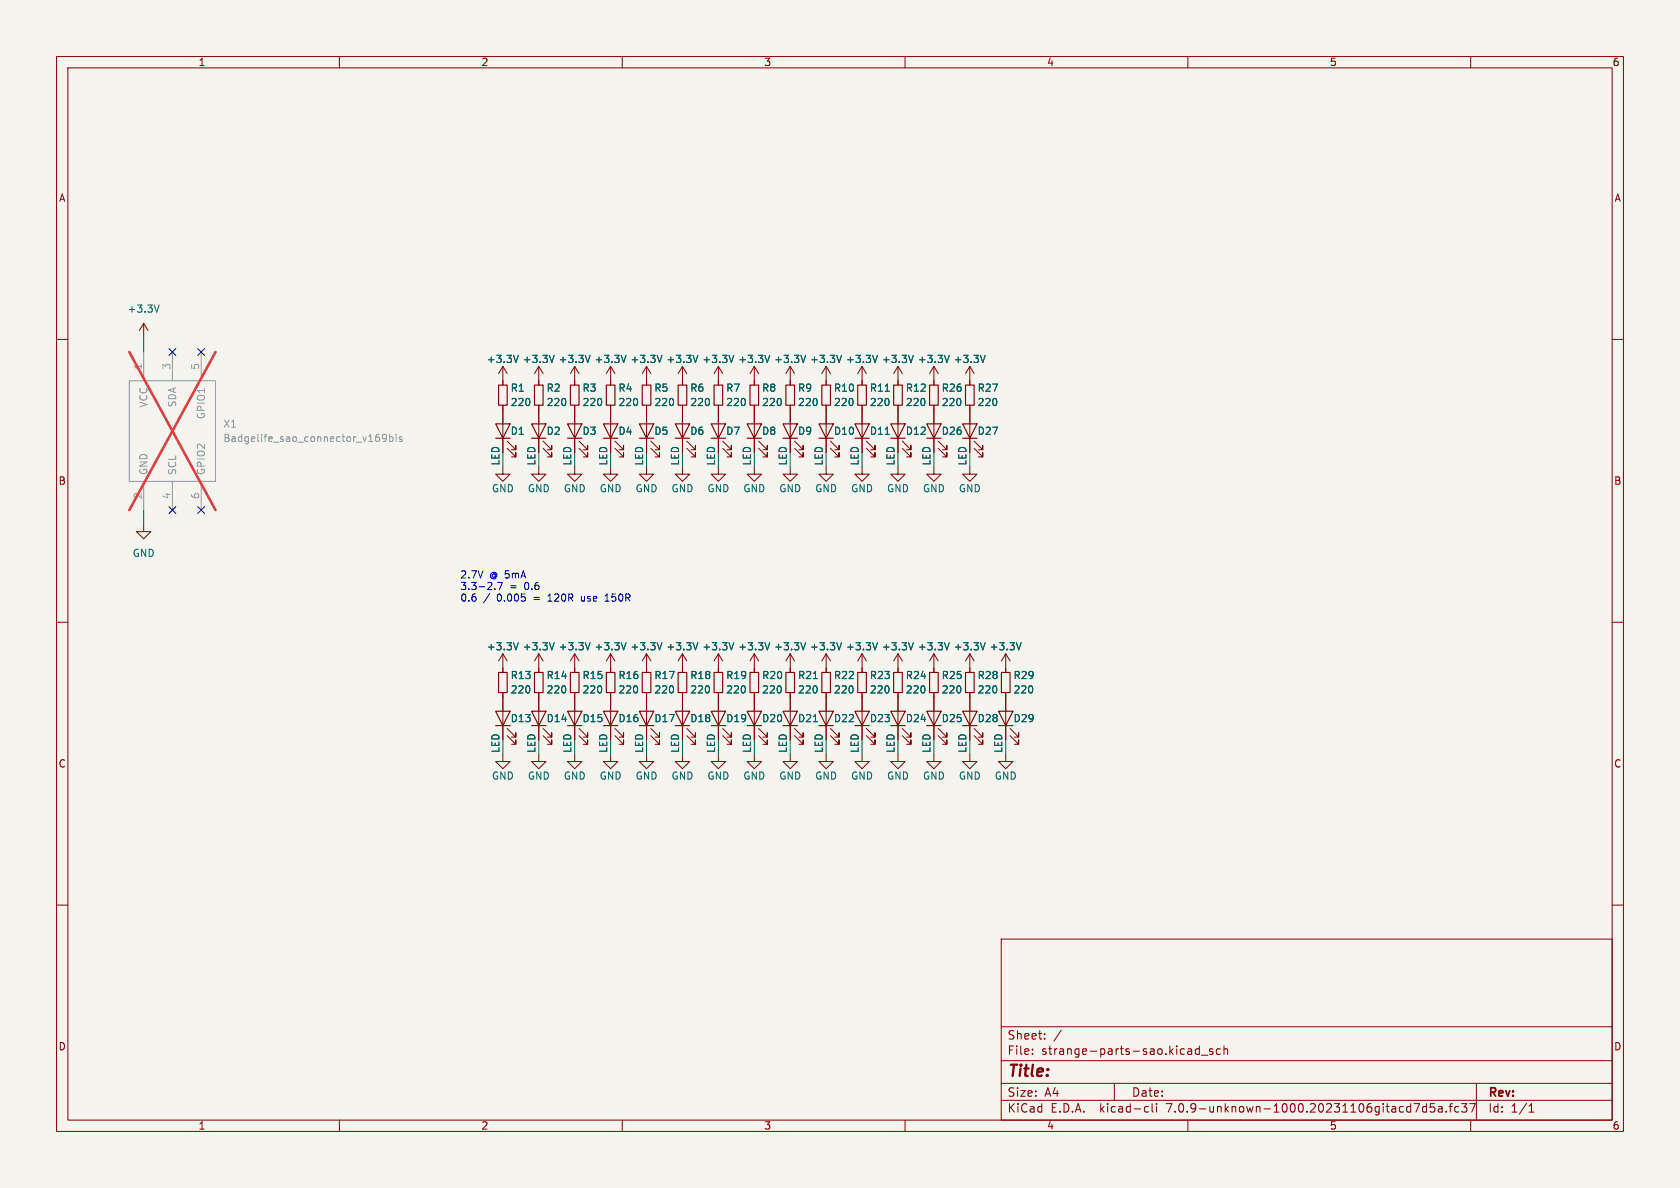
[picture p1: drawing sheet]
<svg xmlns="http://www.w3.org/2000/svg" width="297mm" height="210mm" viewBox="0 0 297 210" stroke-linecap="round" stroke-linejoin="round" font-family="sans-serif">
<path d="M0 0h297v210h-297z" fill="#f5f4ef" stroke="#f5f4ef" stroke-width=".18"/>
<g fill="none" stroke="#840000" stroke-width=".18">
<path d="M10 10h277v190h-277zM12 12h273v186h-273zM60 10v2M110 10v2M160 10v2M210 10v2M260 10v2M10 60h2M25.4 57.2l-.8 1.2M25.4 57.2v2.5M25.4 57.2l.8 1.2M285 60h2"/>
<path d="M88.9 64.8v3.3M88.9 71.6v8.4M88.9 64.8l-.8 1.2M88.9 64.8l.8 1.2M89.7 79.2l1.5 1.6v-.8v.8h-.8M89.7 78l1.5 1.5v-.8v.8h-.8M95.2 64.8v3.3M95.2 71.6v8.4M95.2 64.8l-.7 1.2M95.2 64.8l.8 1.2M96 79.2l1.5 1.6v-.8v.8h-.7M96 78l1.5 1.5v-.8v.8h-.7"/>
<path d="M101.6 64.8v3.3M101.6 71.6v8.4M101.6 64.8l-.8 1.2M101.6 64.8l.8 1.2M102.4 79.2l1.5 1.6v-.8v.8h-.8M102.4 78l1.5 1.5v-.8v.8h-.8M107.9 64.8v3.3M107.9 71.6v8.4M107.9 64.8l-.7 1.2M107.9 64.8l.8 1.2M108.7 79.2l1.5 1.6v-.8v.8h-.7M108.7 78l1.5 1.5v-.8v.8h-.7"/>
<path d="M114.3 64.8v3.3M114.3 71.6v8.4M114.3 64.8l-.8 1.2M114.3 64.8l.8 1.2M115.1 79.2l1.5 1.6v-.8v.8h-.8M115.1 78l1.5 1.5v-.8v.8h-.8M120.6 64.8v3.3M120.6 71.6v8.4M120.6 64.8l-.7 1.2M120.6 64.8l.8 1.2M121.4 79.2l1.5 1.6v-.8v.8h-.7M121.4 78l1.5 1.5v-.8v.8h-.7"/>
<path d="M127 64.8v3.3M127 71.6v8.4M127 64.8l-.8 1.2M127 64.8l.8 1.2M127.8 79.2l1.5 1.6v-.8v.8h-.8M127.8 78l1.5 1.5v-.8v.8h-.8M133.3 64.8v3.3M133.3 71.6v8.4M133.3 64.8l-.7 1.2M133.3 64.8l.8 1.2M134.1 79.2l1.5 1.6v-.8v.8h-.7M134.1 78l1.5 1.5v-.8v.8h-.7"/>
<path d="M139.7 64.8v3.3M139.7 71.6v8.4M139.7 64.8l-.8 1.2M139.7 64.8l.8 1.2M140.5 79.2l1.5 1.6v-.8v.8h-.8M140.5 78l1.5 1.5v-.8v.8h-.8M146 64.8v3.3M146 71.6v8.4M146 64.8l-.7 1.2M146 64.8l.8 1.2M146.8 79.2l1.5 1.6v-.8v.8h-.7M146.8 78l1.5 1.5v-.8v.8h-.7"/>
<path d="M152.4 64.8v3.3M152.4 71.6v8.4M152.4 64.8l-.8 1.2M152.4 64.8l.8 1.2M153.2 79.2l1.5 1.6v-.8v.8h-.8M153.2 78l1.5 1.5v-.8v.8h-.8M158.7 64.8v3.3M158.7 71.6v8.4M158.7 64.8l-.7 1.2M158.7 64.8l.8 1.2M159.5 79.2l1.5 1.6v-.8v.8h-.7M159.5 78l1.5 1.5v-.8v.8h-.7"/>
<path d="M165.1 64.8v3.3M165.1 71.6v8.4M165.1 64.8l-.8 1.2M165.1 64.8l.8 1.2M165.9 79.2l1.5 1.6v-.8v.8h-.8M165.9 78l1.5 1.5v-.8v.8h-.8M171.4 64.8v3.3M171.4 71.6v8.4M171.4 64.8l-.7 1.2M171.4 64.8l.8 1.2M172.2 79.2l1.5 1.6v-.8v.8h-.7M172.2 78l1.5 1.5v-.8v.8h-.7"/>
<path d="M25.4 92.7v1.3h1.3l-1.3 1.3-1.3-1.3h1.3M88.9 82.6v1.2h1.3l-1.3 1.3-1.3-1.3h1.3M95.2 82.6v1.2h1.3l-1.3 1.3-1.2-1.3h1.2M101.6 82.6v1.2h1.3l-1.3 1.3-1.3-1.3h1.3M107.9 82.6v1.2h1.3l-1.3 1.3-1.2-1.3h1.2M114.3 82.6v1.2h1.3l-1.3 1.3-1.3-1.3h1.3M120.6 82.6v1.2h1.3l-1.3 1.3-1.2-1.3h1.2M127 82.6v1.2h1.3l-1.3 1.3-1.3-1.3h1.3M133.3 82.6v1.2h1.3l-1.3 1.3-1.2-1.3h1.2M139.7 82.6v1.2h1.3l-1.3 1.3-1.3-1.3h1.3M146 82.6v1.2h1.3l-1.3 1.3-1.2-1.3h1.2M152.4 82.6v1.2h1.3l-1.3 1.3-1.3-1.3h1.3"/>
<path d="M158.7 82.6v1.2h1.3l-1.3 1.3-1.2-1.3h1.2M165.1 82.6v1.2h1.3l-1.3 1.3-1.3-1.3h1.3M171.4 82.6v1.2h1.3l-1.3 1.3-1.2-1.3h1.2M10 110h2M88.9 115.6v3.3M88.9 115.6l-.8 1.2M88.9 115.6l.8 1.2M95.2 115.6v3.3M95.2 115.6l-.7 1.2M95.2 115.6l.8 1.2M101.6 115.6v3.3M101.6 115.6l-.8 1.2"/>
<path d="M101.6 115.6l.8 1.2M107.9 115.6l-.7 1.2M107.9 115.6v3.3M107.9 115.6l.8 1.2M114.3 115.6l-.8 1.2M114.3 115.6v3.3M114.3 115.6l.8 1.2M120.6 115.6v3.3M120.6 115.6l-.7 1.2M120.6 115.6l.8 1.2M127 115.6v3.3M127 115.6l-.8 1.2"/>
<path d="M127 115.6l.8 1.2M133.3 115.6v3.3M133.3 115.6l-.7 1.2M133.3 115.6l.8 1.2M139.7 115.6v3.3M139.7 115.6l-.8 1.2M139.7 115.6l.8 1.2M146 115.6v3.3M146 115.6l-.7 1.2M146 115.6l.8 1.2M152.4 115.6l-.8 1.2M152.4 115.6v3.3"/>
<path d="M152.4 115.6l.8 1.2M158.7 115.6v3.3M158.7 115.6l-.7 1.2M158.7 115.6l.8 1.2M165.1 115.6l-.8 1.2M165.1 115.6v3.3M165.1 115.6l.8 1.2M171.4 115.6v3.3M171.4 115.6l-.7 1.2M171.4 115.6l.8 1.2M177.8 115.6l-.8 1.2M177.8 115.6v3.3"/>
<path d="M177.8 115.6l.8 1.2M285 110h2M88.9 133.4v1.2h1.3l-1.3 1.3-1.3-1.3h1.3M88.9 122.4v8.4M89.7 130l1.5 1.6v-.8v.8h-.8M89.7 128.8l1.5 1.5v-.8v.8h-.8M95.2 133.4v1.2h1.3l-1.3 1.3-1.2-1.3h1.2M95.2 122.4v8.4M96 130l1.5 1.6v-.8v.8h-.7M96 128.8l1.5 1.5v-.8v.8h-.7M101.6 133.4v1.2h1.3l-1.3 1.3-1.3-1.3h1.3M101.6 122.4v8.4"/>
<path d="M102.4 130l1.5 1.6v-.8v.8h-.8M102.4 128.8l1.5 1.5v-.8v.8h-.8M107.9 133.4v1.2h1.3l-1.3 1.3-1.2-1.3h1.2M107.9 122.4v8.4M108.7 130l1.5 1.6v-.8v.8h-.7M108.7 128.8l1.5 1.5v-.8v.8h-.7M114.3 133.4v1.2h1.3l-1.3 1.3-1.3-1.3h1.3M114.3 122.4v8.4M115.1 130l1.5 1.6v-.8v.8h-.8M115.1 128.8l1.5 1.5v-.8v.8h-.8M120.6 133.4v1.2h1.3l-1.3 1.3-1.2-1.3h1.2M120.6 122.4v8.4"/>
<path d="M121.4 130l1.5 1.6v-.8v.8h-.7M121.4 128.8l1.5 1.5v-.8v.8h-.7M127 133.4v1.2h1.3l-1.3 1.3-1.3-1.3h1.3M127 122.4v8.4M127.8 130l1.5 1.6v-.8v.8h-.8M127.8 128.8l1.5 1.5v-.8v.8h-.8M133.3 133.4v1.2h1.3l-1.3 1.3-1.2-1.3h1.2M133.3 122.4v8.4M134.1 130l1.5 1.6v-.8v.8h-.7M134.1 128.8l1.5 1.5v-.8v.8h-.7M139.7 133.4v1.2h1.3l-1.3 1.3-1.3-1.3h1.3M139.7 122.4v8.4"/>
<path d="M140.5 130l1.5 1.6v-.8v.8h-.8M140.5 128.8l1.5 1.5v-.8v.8h-.8M146 133.4v1.2h1.3l-1.3 1.3-1.2-1.3h1.2M146 122.4v8.4M146.8 130l1.5 1.6v-.8v.8h-.7M146.8 128.8l1.5 1.5v-.8v.8h-.7M152.4 133.4v1.2h1.3l-1.3 1.3-1.3-1.3h1.3M152.4 122.4v8.4M153.2 130l1.5 1.6v-.8v.8h-.8M153.2 128.8l1.5 1.5v-.8v.8h-.8M158.7 133.4v1.2h1.3l-1.3 1.3-1.2-1.3h1.2M158.7 122.4v8.4"/>
<path d="M159.5 130l1.5 1.6v-.8v.8h-.7M159.5 128.8l1.5 1.5v-.8v.8h-.7M165.1 133.4v1.2h1.3l-1.3 1.3-1.3-1.3h1.3M165.1 122.4v8.4M165.9 130l1.5 1.6v-.8v.8h-.8M165.9 128.8l1.5 1.5v-.8v.8h-.8M171.4 133.4v1.2h1.3l-1.3 1.3-1.2-1.3h1.2M171.4 122.4v8.4M172.2 130l1.5 1.6v-.8v.8h-.7M172.2 128.8l1.5 1.5v-.8v.8h-.7M177.8 133.4v1.2h1.3l-1.3 1.3-1.3-1.3h1.3M177.8 122.4v8.4"/>
<path d="M178.6 130l1.5 1.6v-.8v.8h-.8M178.6 128.8l1.5 1.5v-.8v.8h-.8M10 160h2M285 160h2M177 166h108v32h-108zM60 198v2M110 198v2M160 198v2M177 194.5h108M177 191.5h108M177 187.5h108M177 181.5h108"/>
<path d="M182.5 186.3v.1M182.5 185.5v.1M184.7 183.6v.1M184.7 182.8v.1M187.6 182.1l-1.3 2M197 191.5v3M202.6 195.6l.4 .1M203 196.5l-.4 .1M203.7 195.1v1.3l.2 .2M204.5 195.1v.1M204.5 195.6v1M210 198v2"/>
<path d="M212 184.9v1.5M212 185.5l-.4-.1-.3 .3v.4l.2 .2h.5M212.4 186.5h1.1M214.4 185.5l-.4-.1-.2 .2 .1 .2 .5 .2v.3h-.6M215.7 185.5l-.4-.1-.3 .3v.4l.2 .2h.5M216.4 185.5l.2-.1 .4 .1v.9M216.4 184.9v1.5M250 195.1h1l-.7 1.5M252.2 195.7l-.5-.1-.2 .3v.4l.1 .2h.6M252.2 195.1v1.5M253.6 195.1h-.7l-.1 .7 .2-.1h.5l.2 .3-.1 .5-.2 .1-.6-.1M254.3 195.7h.6l.1 .9"/>
<path d="M255 196h-.5a.29 .29 0 0 0-.3 .3 .29 .29 0 0 0 .3 .3l.5-.1M255.7 196.5v.1M256.2 195.6h.5M256.7 195.1l-.3 .2v1.3M257.9 195.7l-.4-.1-.3 .3v.4l.1 .2h.6M258.4 195.1h.9l-.5 .6 .4 .1v.7l-.2 .1h-.4l-.2-.1M259.8 195.1h1l-.6 1.5M260 198v2M261 191.5v6.5M270.3 196.6h.9M270.3 195.5l.4-.4v1.5"/>
</g>
<g fill="none" stroke="#840000" stroke-width=".2">
<path d="M87.6 74.9h2.6l-1.3 2.6zM87.6 77.5h2.6M88.1 68.1h1.6v3.5h-1.6zM94 74.9h2.5l-1.3 2.6zM94 77.5h2.5M94.5 68.1h1.5v3.5h-1.5zM100.3 74.9h2.6l-1.3 2.6zM100.3 77.5h2.6M100.8 68.1h1.6v3.5h-1.6zM106.7 74.9h2.5l-1.3 2.6zM106.7 77.5h2.5M107.2 68.1h1.5v3.5h-1.5z"/>
<path d="M113 74.9h2.6l-1.3 2.6zM113 77.5h2.6M113.5 68.1h1.6v3.5h-1.6zM119.4 74.9h2.5l-1.3 2.6zM119.4 77.5h2.5M119.9 68.1h1.5v3.5h-1.5zM125.7 74.9h2.6l-1.3 2.6zM125.7 77.5h2.6M126.2 68.1h1.6v3.5h-1.6zM132.1 74.9h2.5l-1.3 2.6zM132.1 77.5h2.5M132.6 68.1h1.5v3.5h-1.5z"/>
<path d="M138.4 74.9h2.6l-1.3 2.6zM138.4 77.5h2.6M138.9 68.1h1.6v3.5h-1.6zM144.8 74.9h2.5l-1.3 2.6zM144.8 77.5h2.5M145.3 68.1h1.5v3.5h-1.5zM151.1 74.9h2.6l-1.3 2.6zM151.1 77.5h2.6M151.6 68.1h1.6v3.5h-1.6zM157.5 74.9h2.5l-1.3 2.6zM157.5 77.5h2.5M158 68.1h1.5v3.5h-1.5z"/>
<path d="M163.8 74.9h2.6l-1.3 2.6zM163.8 77.5h2.6M164.3 68.1h1.6v3.5h-1.6zM170.2 74.9h2.5l-1.3 2.6zM170.2 77.5h2.5M170.7 68.1h1.5v3.5h-1.5zM88.1 118.9h1.6v3.5h-1.6zM94.5 118.9h1.5v3.5h-1.5zM100.8 118.9h1.6v3.5h-1.6zM107.2 118.9h1.5v3.5h-1.5zM113.5 118.9h1.6v3.5h-1.6zM119.9 118.9h1.5v3.5h-1.5z"/>
<path d="M126.2 118.9h1.6v3.5h-1.6zM132.6 118.9h1.5v3.5h-1.5zM138.9 118.9h1.6v3.5h-1.6zM145.3 118.9h1.5v3.5h-1.5zM151.6 118.9h1.6v3.5h-1.6zM158 118.9h1.5v3.5h-1.5zM164.3 118.9h1.6v3.5h-1.6zM170.7 118.9h1.5v3.5h-1.5zM177 118.9h1.6v3.5h-1.6zM87.6 125.7h2.6l-1.3 2.6zM87.6 128.3h2.6M94 125.7h2.5l-1.3 2.6z"/>
<path d="M94 128.3h2.5M100.3 125.7h2.6l-1.3 2.6zM100.3 128.3h2.6M106.7 125.7h2.5l-1.3 2.6zM106.7 128.3h2.5M113 125.7h2.6l-1.3 2.6zM113 128.3h2.6M119.4 125.7h2.5l-1.3 2.6zM119.4 128.3h2.5M125.7 125.7h2.6l-1.3 2.6zM125.7 128.3h2.6M132.1 125.7h2.5l-1.3 2.6z"/>
<path d="M132.1 128.3h2.5M138.4 125.7h2.6l-1.3 2.6zM138.4 128.3h2.6M144.8 125.7h2.5l-1.3 2.6zM144.8 128.3h2.5M151.1 125.7h2.6l-1.3 2.6zM151.1 128.3h2.6M157.5 125.7h2.5l-1.3 2.6zM157.5 128.3h2.5M163.8 125.7h2.6l-1.3 2.6zM163.8 128.3h2.6M170.2 125.7h2.5l-1.3 2.6z"/>
<path d="M170.2 128.3h2.5M176.5 125.7h2.6l-1.3 2.6zM176.5 128.3h2.6"/>
</g>
<g fill="none" stroke="#006464" stroke-width=".18">
<path d="M28.1 53.9l-.4 1.3M91.6 62.8l-.4 1.3M98 62.8l-.5 1.3M104.3 62.8l-.4 1.3M110.7 62.8l-.5 1.3M117 62.8l-.4 1.3M123.4 62.8l-.5 1.3M129.7 62.8l-.4 1.3M136.1 62.8l-.5 1.3M142.4 62.8l-.4 1.3M148.8 62.8l-.5 1.3M155.1 62.8l-.4 1.3"/>
<path d="M156.5 76.8h.7M156.5 69.2h.7M161.5 62.8l-.5 1.3M167.8 62.8l-.4 1.3M174.2 62.8l-.5 1.3M91.6 113.6l-.4 1.3M98 113.6l-.5 1.3M104.3 113.6l-.4 1.3M110.7 113.6l-.5 1.3M117 113.6l-.4 1.3M123.4 113.6l-.5 1.3M129.7 113.6l-.4 1.3"/>
<path d="M136.1 113.6l-.5 1.3M142.4 113.6l-.4 1.3M143.8 120h.7M148.8 113.6l-.5 1.3M155.1 113.6l-.4 1.3M161.5 113.6l-.5 1.3M167.8 113.6l-.4 1.3M174.2 113.6l-.5 1.3M180.5 113.6l-.4 1.3M143.8 127.6h.7"/>
</g>
<path d="M22.9 67.3h15.2v17.8h-15.2zM25.4 62.2v5.1M30.5 62.2v5.1M35.6 62.2v5.1M25.4 85.1v5.1M30.5 85.1v5.1M35.6 85.1v5.1" fill="none" stroke="#9c9b98" stroke-width=".18"/>
<path d="M66.8 76.8h.2M66.9 77.3l.2 .2v.3l-.2 .2M68.3 77.3l-.2 .3-.4-.1-.1-.2 .1-.5h.4l.2 .1a.84 .84 0 0 1-.3 1.1h-.3M68.9 77.3l.3-.1 .3 .2-.1 .6h-.5M68.9 76.8v1.2M70 76.8v.1M70 77.2v.8M71 77.3l-.3-.1-.1 .2v.2l.4 .1v.3h-.4" fill="none" stroke="#939391" stroke-width=".18"/>
<path d="M22.9 62.2l15.2 28M38.1 62.2l-15.2 28" fill="none" stroke="#eb3a3d" stroke-width=".46"/>
<path d="M87.5 104.1v.1M88.8 103l-.5 1.2M96.9 106.3h.7M97 105.3l-.1 .1M102.8 105.4v.7l.2 .2M107 106.3h.7M107 105.4l.3-.4v1.3" fill="none" stroke="#0000c2" stroke-width=".18"/>
<path d="M25.4 59.7v2.5M25.4 90.2v2.5" fill="none" stroke="#009600" stroke-width=".18"/>
<path d="M29.9 61.6l1.2 1.2M31.1 61.6l-1.2 1.2M35 61.6l1.2 1.2M36.2 61.6l-1.2 1.2M29.9 89.6l1.2 1.2M31.1 89.6l-1.2 1.2M35 89.6l1.2 1.2M36.2 89.6l-1.2 1.2" fill="none" stroke="#000084" stroke-width=".18"/>
<text font-size="2.8" fill="#840000" x="178" y="190.9">Title:</text>
<g font-size="2.1" fill="#840000">
<text x="178" y="184">Sheet:</text>
<text x="178" y="186.7">File:</text>
<text x="184.1" y="186.7">strange-parts-sao.kicad_sch</text>
<text x="178" y="196.9">KiCad</text>
<text x="178" y="194.1">Size:</text>
<text x="184.7" y="194.1">A4</text>
<text x="185.7" y="196.9">E.D.A.</text>
<text x="194.6" y="196.9">kicad-cli</text>
<text x="200" y="194.1">Date:</text>
<text x="206.5" y="196.9">7.0.9-unknown-1000.20231106gitacd7d5a.fc37</text>
<text x="263" y="194.3">Rev:</text>
<text x="263" y="196.9">Id:</text>
<text x="267.1" y="196.9">1/1</text>
</g>
<g font-size="1.8" fill="#840000">
<text x="35" y="11.9">1</text>
<text x="85" y="11.9">2</text>
<text x="135" y="11.9">3</text>
<text x="185" y="11.9">4</text>
<text x="235" y="11.9">5</text>
<text x="285" y="11.9">6</text>
<text x="10.3" y="35.9">A</text>
<text x="285.3" y="35.9">A</text>
<text x="10.3" y="85.9">B</text>
<text x="285.3" y="85.9">B</text>
<text x="10.3" y="135.9">C</text>
<text x="285.3" y="135.9">C</text>
<text x="10.3" y="185.9">D</text>
<text x="285.3" y="185.9">D</text>
<text x="35" y="199.9">1</text>
<text x="85" y="199.9">2</text>
<text x="135" y="199.9">3</text>
<text x="185" y="199.9">4</text>
<text x="235" y="199.9">5</text>
<text x="285" y="199.9">6</text>
</g>
<g font-size="1.8" fill="#006464">
<text x="22.5" y="55.5">+3.3V</text>
<text x="86" y="64.4">+3.3V</text>
<text x="92.3" y="64.4">+3.3V</text>
<text x="98.7" y="64.4">+3.3V</text>
<text x="105" y="64.4">+3.3V</text>
<text x="111.4" y="64.4">+3.3V</text>
<text x="117.7" y="64.4">+3.3V</text>
<text x="124.1" y="64.4">+3.3V</text>
<text x="130.4" y="64.4">+3.3V</text>
<text x="136.8" y="64.4">+3.3V</text>
<text x="143.1" y="64.4">+3.3V</text>
<text x="149.5" y="64.4">+3.3V</text>
<text x="155.8" y="64.4">+3.3V</text>
<text x="162.2" y="64.4">+3.3V</text>
<text x="168.5" y="64.4">+3.3V</text>
<text x="90.2" y="69.4">R1</text>
<text x="90.2" y="72">220</text>
<text x="96.5" y="69.4">R2</text>
<text x="96.5" y="72">220</text>
<text x="102.9" y="69.4">R3</text>
<text x="102.9" y="72">220</text>
<text x="109.2" y="69.4">R4</text>
<text x="109.2" y="72">220</text>
<text x="115.6" y="69.4">R5</text>
<text x="115.6" y="72">220</text>
<text x="121.9" y="69.4">R6</text>
<text x="121.9" y="72">220</text>
<text x="128.3" y="69.4">R7</text>
<text x="128.3" y="72">220</text>
<text x="134.6" y="69.4">R8</text>
<text x="134.6" y="72">220</text>
<text x="141" y="69.4">R9</text>
<text x="141" y="72">220</text>
<text x="147.3" y="72">220</text>
<text x="147.3" y="69.4">R10</text>
<text x="153.7" y="72">220</text>
<text x="153.7" y="69.4">R11</text>
<text x="160" y="72">220</text>
<text x="160" y="69.4">R12</text>
<text x="166.4" y="72">220</text>
<text x="166.4" y="69.4">R26</text>
<text x="172.7" y="72">220</text>
<text x="172.7" y="69.4">R27</text>
<text x="90.2" y="77.1">D1</text>
<text x="96.5" y="77.1">D2</text>
<text x="102.9" y="77.1">D3</text>
<text x="109.2" y="77.1">D4</text>
<text x="115.6" y="77.1">D5</text>
<text x="121.9" y="77.1">D6</text>
<text x="128.3" y="77.1">D7</text>
<text x="134.6" y="77.1">D8</text>
<text x="141" y="77.1">D9</text>
<text x="147.3" y="77.1">D10</text>
<text x="153.7" y="77.1">D11</text>
<text x="160" y="77.1">D12</text>
<text x="166.4" y="77.1">D26</text>
<text x="172.7" y="77.1">D27</text>
<text x="88.5" y="82.4" transform="rotate(-90 88.5 82.4)">LED</text>
<text x="94.8" y="82.4" transform="rotate(-90 94.8 82.4)">LED</text>
<text x="101.2" y="82.4" transform="rotate(-90 101.2 82.4)">LED</text>
<text x="107.5" y="82.4" transform="rotate(-90 107.5 82.4)">LED</text>
<text x="113.9" y="82.4" transform="rotate(-90 113.9 82.4)">LED</text>
<text x="120.2" y="82.4" transform="rotate(-90 120.2 82.4)">LED</text>
<text x="126.6" y="82.4" transform="rotate(-90 126.6 82.4)">LED</text>
<text x="132.9" y="82.4" transform="rotate(-90 132.9 82.4)">LED</text>
<text x="139.3" y="82.4" transform="rotate(-90 139.3 82.4)">LED</text>
<text x="145.6" y="82.4" transform="rotate(-90 145.6 82.4)">LED</text>
<text x="152" y="82.4" transform="rotate(-90 152 82.4)">LED</text>
<text x="158.3" y="82.4" transform="rotate(-90 158.3 82.4)">LED</text>
<text x="164.7" y="82.4" transform="rotate(-90 164.7 82.4)">LED</text>
<text x="171" y="82.4" transform="rotate(-90 171 82.4)">LED</text>
<text x="86.9" y="87.2">GND</text>
<text x="93.2" y="87.2">GND</text>
<text x="99.6" y="87.2">GND</text>
<text x="105.9" y="87.2">GND</text>
<text x="112.3" y="87.2">GND</text>
<text x="118.6" y="87.2">GND</text>
<text x="125" y="87.2">GND</text>
<text x="131.3" y="87.2">GND</text>
<text x="137.7" y="87.2">GND</text>
<text x="144" y="87.2">GND</text>
<text x="150.4" y="87.2">GND</text>
<text x="156.7" y="87.2">GND</text>
<text x="163.1" y="87.2">GND</text>
<text x="169.4" y="87.2">GND</text>
<text x="23.4" y="98.7">GND</text>
<text x="86" y="115.2">+3.3V</text>
<text x="92.3" y="115.2">+3.3V</text>
<text x="98.7" y="115.2">+3.3V</text>
<text x="105" y="115.2">+3.3V</text>
<text x="111.4" y="115.2">+3.3V</text>
<text x="117.7" y="115.2">+3.3V</text>
<text x="124.1" y="115.2">+3.3V</text>
<text x="130.4" y="115.2">+3.3V</text>
<text x="136.8" y="115.2">+3.3V</text>
<text x="143.1" y="115.2">+3.3V</text>
<text x="149.5" y="115.2">+3.3V</text>
<text x="155.8" y="115.2">+3.3V</text>
<text x="162.2" y="115.2">+3.3V</text>
<text x="168.5" y="115.2">+3.3V</text>
<text x="174.9" y="115.2">+3.3V</text>
<text x="90.2" y="122.8">220</text>
<text x="90.2" y="120.2">R13</text>
<text x="96.5" y="122.8">220</text>
<text x="96.5" y="120.2">R14</text>
<text x="102.9" y="122.8">220</text>
<text x="102.9" y="120.2">R15</text>
<text x="109.2" y="122.8">220</text>
<text x="109.2" y="120.2">R16</text>
<text x="115.6" y="122.8">220</text>
<text x="115.6" y="120.2">R17</text>
<text x="121.9" y="122.8">220</text>
<text x="121.9" y="120.2">R18</text>
<text x="128.3" y="122.8">220</text>
<text x="128.3" y="120.2">R19</text>
<text x="134.6" y="122.8">220</text>
<text x="134.6" y="120.2">R20</text>
<text x="141" y="122.8">220</text>
<text x="141" y="120.2">R21</text>
<text x="147.3" y="122.8">220</text>
<text x="147.3" y="120.2">R22</text>
<text x="153.7" y="122.8">220</text>
<text x="153.7" y="120.2">R23</text>
<text x="160" y="122.8">220</text>
<text x="160" y="120.2">R24</text>
<text x="166.4" y="122.8">220</text>
<text x="166.4" y="120.2">R25</text>
<text x="172.7" y="122.8">220</text>
<text x="172.7" y="120.2">R28</text>
<text x="179.1" y="122.8">220</text>
<text x="179.1" y="120.2">R29</text>
<text x="90.2" y="127.9">D13</text>
<text x="96.5" y="127.9">D14</text>
<text x="102.9" y="127.9">D15</text>
<text x="109.2" y="127.9">D16</text>
<text x="115.6" y="127.9">D17</text>
<text x="121.9" y="127.9">D18</text>
<text x="128.3" y="127.9">D19</text>
<text x="134.6" y="127.9">D20</text>
<text x="141" y="127.9">D21</text>
<text x="147.3" y="127.9">D22</text>
<text x="153.7" y="127.9">D23</text>
<text x="160" y="127.9">D24</text>
<text x="166.4" y="127.9">D25</text>
<text x="172.7" y="127.9">D28</text>
<text x="179.1" y="127.9">D29</text>
<text x="88.5" y="133.2" transform="rotate(-90 88.5 133.2)">LED</text>
<text x="94.8" y="133.2" transform="rotate(-90 94.8 133.2)">LED</text>
<text x="101.2" y="133.2" transform="rotate(-90 101.2 133.2)">LED</text>
<text x="107.5" y="133.2" transform="rotate(-90 107.5 133.2)">LED</text>
<text x="113.9" y="133.2" transform="rotate(-90 113.9 133.2)">LED</text>
<text x="120.2" y="133.2" transform="rotate(-90 120.2 133.2)">LED</text>
<text x="126.6" y="133.2" transform="rotate(-90 126.6 133.2)">LED</text>
<text x="132.9" y="133.2" transform="rotate(-90 132.9 133.2)">LED</text>
<text x="139.3" y="133.2" transform="rotate(-90 139.3 133.2)">LED</text>
<text x="145.6" y="133.2" transform="rotate(-90 145.6 133.2)">LED</text>
<text x="152" y="133.2" transform="rotate(-90 152 133.2)">LED</text>
<text x="158.3" y="133.2" transform="rotate(-90 158.3 133.2)">LED</text>
<text x="164.7" y="133.2" transform="rotate(-90 164.7 133.2)">LED</text>
<text x="171" y="133.2" transform="rotate(-90 171 133.2)">LED</text>
<text x="177.4" y="133.2" transform="rotate(-90 177.4 133.2)">LED</text>
<text x="86.9" y="138">GND</text>
<text x="93.2" y="138">GND</text>
<text x="99.6" y="138">GND</text>
<text x="105.9" y="138">GND</text>
<text x="112.3" y="138">GND</text>
<text x="118.6" y="138">GND</text>
<text x="125" y="138">GND</text>
<text x="131.3" y="138">GND</text>
<text x="137.7" y="138">GND</text>
<text x="144" y="138">GND</text>
<text x="150.4" y="138">GND</text>
<text x="156.7" y="138">GND</text>
<text x="163.1" y="138">GND</text>
<text x="169.4" y="138">GND</text>
<text x="175.8" y="138">GND</text>
</g>
<g font-size="1.8" fill="#a5a4a2">
<text x="25.1" y="65.5" transform="rotate(-90 25.1 65.5)">1</text>
<text x="30.2" y="65.5" transform="rotate(-90 30.2 65.5)">3</text>
<text x="35.3" y="65.5" transform="rotate(-90 35.3 65.5)">5</text>
<text x="25.1" y="88.3" transform="rotate(-90 25.1 88.3)">2</text>
<text x="30.2" y="88.3" transform="rotate(-90 30.2 88.3)">4</text>
<text x="35.3" y="88.3" transform="rotate(-90 35.3 88.3)">6</text>
</g>
<g font-size="1.8" fill="#939391">
<text x="26.3" y="72.2" transform="rotate(-90 26.3 72.2)">VCC</text>
<text x="31.3" y="72.1" transform="rotate(-90 31.3 72.1)">SDA</text>
<text x="36.4" y="74.2" transform="rotate(-90 36.4 74.2)">GPIO1</text>
<text x="39.4" y="75.8">X1</text>
<text x="39.4" y="78.3">Badgelife_sao_connector_v169bis</text>
<text x="26.3" y="84.1" transform="rotate(-90 26.3 84.1)">GND</text>
<text x="31.3" y="84.1" transform="rotate(-90 31.3 84.1)">SCL</text>
<text x="36.4" y="84.1" transform="rotate(-90 36.4 84.1)">GPIO2</text>
</g>
<g font-size="1.8" fill="#0000c2">
<text x="81.3" y="102.3">2.7V</text>
<text x="81.3" y="104.4">3.3-2.7</text>
<text x="81.3" y="106.4">0.6</text>
<text x="85.5" y="106.4">/</text>
<text x="86.6" y="102.3">@ 5mA</text>
<text x="88" y="106.4">0.005</text>
<text x="90.1" y="104.4">=</text>
<text x="92.8" y="104.4">0.6</text>
<text x="94.6" y="106.4">=</text>
<text x="97.3" y="106.4">120R</text>
<text x="103.4" y="106.4">use</text>
<text x="107.8" y="106.4">150R</text>
</g>
</svg>
